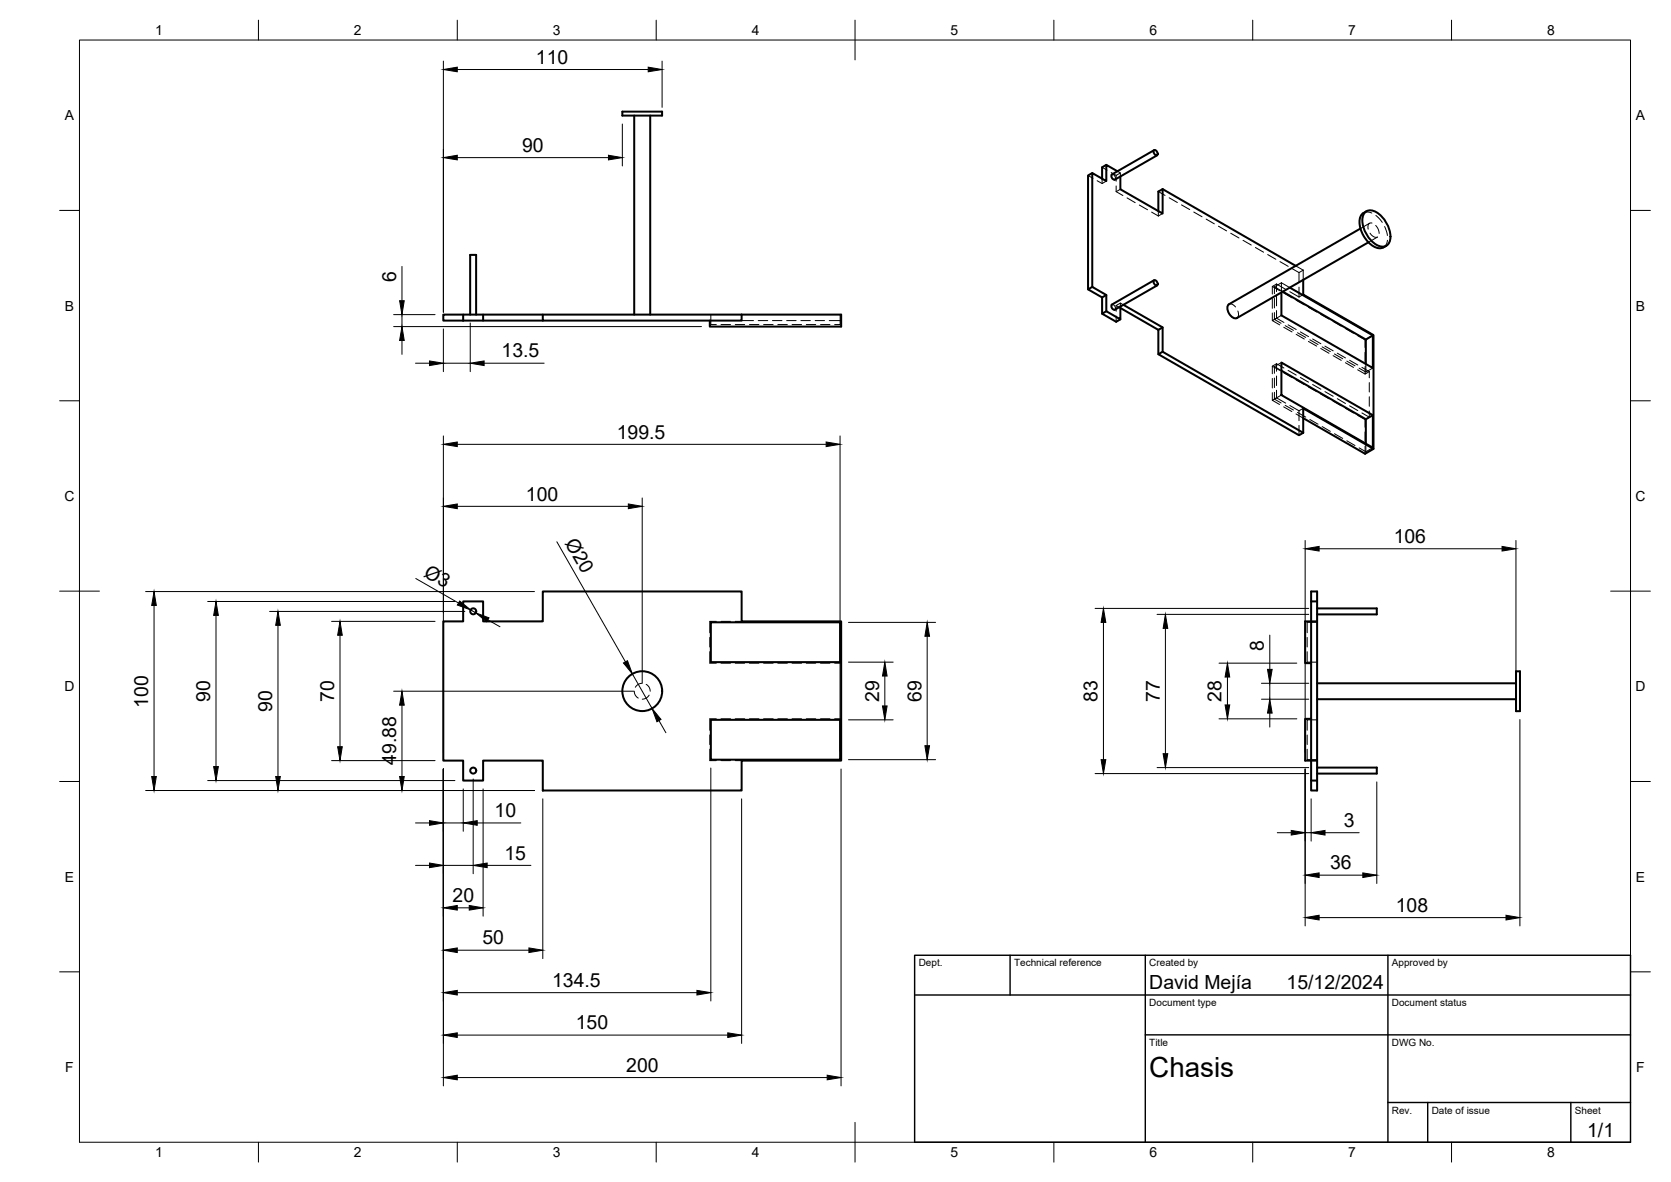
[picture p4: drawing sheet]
<svg xmlns="http://www.w3.org/2000/svg" width="420mm" height="297mm" viewBox="0 0 420 297" stroke-linecap="round" stroke-linejoin="round" font-family="sans-serif">
<!-- layer: Visible -->
<g fill="none" stroke="#000" stroke-width=".51">
<path d="M156.5 28.1h10v.9h-10zM159.5 29v50.1M163.5 29v50.1M290.1 37.8a.76 .76 0 0 1 .8 .4 .76 .76 0 0 1-.1 .9l-.6-.5zM290.2 37.7l-10.6 6.1M290.9 39l-10.6 6.2M274.6 43.5l-1 .6v28.6M278.2 41.4l-1.1 .6v2.9M279.6 43.8a.87 .87 0 0 0 .7 1.3M281 43l-2.8-1.6v4.1l-3.6-2v28.6l3.6 2v4.1l3.5 2v-3.2M281.7 44.4v3.2l10.6 6.1v-6.2M292.3 47.5l33.5 19.3"/>
<path d="M292.3 47.5l-1 .6v5M342.1 57.4l-33.1 19.1a2.21 2.21 0 0 0 .8 3.2l.8 .3 .4-.1M342.9 53.5a3.4 3.4 0 0 0-.8 4 6.7 6.7 0 0 0 4.6 4.9h.6l1.3-.6M343.2 53.4a2.54 2.54 0 0 1 3.5 .4 7 7 0 0 1 2.6 7.1 2.1 2.1 0 0 1-3.2 .6 7.5 7.5 0 0 1-3.5-6.9zM343.6 53.1l-.7 .4M116.5 79.1v1.5M118.2 79.1v-15h1.5v15M121.5 79.1v1.5M136.5 79.1v1.5h50v-1.5M186.5 79.1h-75v1.5h5M186.5 79.1h25v3h-33v-1.5M274.6 72.1l-1 .6 3.5 2"/>
<path d="M277.1 74.7v4.1l3.5 2.1 1.1-.7M278.2 74.1l-1.1 .6M278.2 78.2l-1.1 .6M279.6 76.5a.87 .87 0 0 0 .7 1.3M281.7 77.4l9.6 5.5M282.5 76.6l9.8 5.7v6.1l35.4 20.4M290.1 70.5a.76 .76 0 0 1 .8 .4 .76 .76 0 0 1-.1 .9l-.6-.5zM290.2 70.4l-10.6 6.1M290.9 71.7l-10.6 6.1M322.2 73.5v5.8l23 13.2v-8.2M322.5 73.3l20.9 12M324.3 72.3l20.9 12"/>
<path d="M327.7 70.3v3.7l17.7 10.2v28.6l-17.7-10.2v6.2M344.1 60.9l-33.1 19M116.5 80.6h20M291.3 82.9v6.1M292.3 88.4l-1 .6 35.3 20.4 1.1-.6M292.3 82.3l-1 .6M322.2 91.1l23 13.2v8.2l-23-13.2zM322.2 93.1l21.2 12.3M345.2 84.3l-1.8 1v6.2M327.7 105.1l15.5 8.9 2.2-1.2M343.4 105.4v6.1M345.2 104.3l-1.8 1.1"/>
<path d="M116.5 151.1h5v5.1h15v-7.6h50v7.6h25v34.9h-25v7.6h-50v-7.6h-15v5.1h-5v-5.1h-5v-34.9h5zM178.7 156.4h32.5v10h-32.5zM329.7 151.1h1.5M331.2 156.2h-1.5v42.5h1.5v-50.1h-1.5v7.6h-1.5v10.5h1.5M331.2 152.9h15v1.5h-15M331.2 175.7h50M331.2 171.7h50M381.2 168.7h1v10h-1zM178.7 180.9h32.5v10h-32.5zM329.7 180.6h-1.5v10.5h3M329.7 196.2h1.5M331.2 192.9h15v1.5h-15"/>
<circle cx="119" cy="153.6" r=".75"/>
<circle cx="161.5" cy="173.7" r="5"/>
<circle cx="119" cy="193.7" r=".75"/>
</g>
<!-- layer: Hidden -->
<g fill="none" stroke="#000" stroke-width=".25">
<path d="M273.6 44.1l1.2 .7M275.9 45.4l1.2 .7 1.1-.6M277.1 44.9v1.2M277.1 42l1.3 .8M279.4 43.4l1.2 .7M279.6 43.8a.86 .86 0 0 1 .7 1.4M280.6 44.1v1.4M280.6 46.7v1.5M280.6 48.2l1.7 .9M281 43l.7 .5v.9M281.7 47.6l-1.1 .6M281.7 43.5l-1.1 .6"/>
<path d="M283.4 49.7l2 1.2M286.5 51.5l2 1.2M289.6 53.3l1.7 1M291.3 48.1l1.6 1M291.3 53.1v1.2M292.3 53.7l-1 .6M294 49.7l2 1.2M297.1 51.5l2 1.2M300.2 53.3l2 1.2M303.3 55.1l2 1.1M306.4 56.8l2 1.2M309.5 58.6l2 1.2"/>
<path d="M342.9 53.5l1.1-.2 .9 .2M344.4 56.1l-2.3 1.3M344.5 58.6a1.68 1.68 0 0 0 1.8 1M345 56.1a.98 .98 0 0 0-1 .4 .98 .98 0 0 0 0 1.1M345.9 56.6l.7 1 .2 1.1M345.9 54.2l1.7 1.7M346.4 59.6l-2.3 1.3M348.1 56.9l.7 2.3M178.7 79.1v2.5h1.4M211.2 79.1v2.5h-1.3M279.6 76.5a.85 .85 0 0 1 .7 1.3M280.6 76.8l1.1 .6"/>
<path d="M280.6 76.8v1.4M280.6 79.4v1.5M281.7 76.2l-1.1 .6M282.5 76.6l-.8-.4v.8M309 76.5l.7-.1 1 .7M311.3 78.2l.1 .9-.4 .8M312.5 60.4l2.1 1.2M315.7 62.2l2 1.2M318.7 64l2.1 1.2M319.9 72v1.9M319.9 75.1v2.4M319.9 78.7v1.9"/>
<path d="M320.4 72.1v1.7M320.4 75v2.4M320.4 78.6v1.7M320.4 72.1l2.1 1.2M321 71.4l-1.1 .6 1.9 1.1M321 80l-1.1 .6 1.9 1M321 71.4l2.3 1.3M321 71.4v1.9M321 74.5v2.4M321 78v2M321 80l1.8 1M321.8 65.8l2.1 1.1"/>
<path d="M322.2 79.3l-1.8 1 1.7 .9M322.2 71.1v2.4M322.2 71.1l2.1 1.2M322.2 71.1l-1.8 1M322.8 73.6l2.1 1.3M324.3 73.3l2.3 1.3M324.9 67.5l1.7 1M325.8 66.8l1.9 1.1M325.9 75.4l2.1 1.2M326.6 68.5v2.5M326.6 72.2v2.4M327.7 67.9v2.4"/>
<path d="M327.7 67.9l-1.1 .6M327.7 74l-1.1 .6M329 77.2l2.1 1.2M332.1 79l2.1 1.2M348.9 60.4l-.3 .9-.7 .9M181.3 81.6h2.4M184.9 81.6h2.3M186.5 80.6h3M188.4 81.6h2.4M190.6 80.6h2.4M192 81.6h2.4M194.2 80.6h2.4"/>
<path d="M195.6 81.6h2.4M197.8 80.6h2.4M199.2 81.6h2.3M201.4 80.6h2.4M202.7 81.6h2.4M205 80.6h2.3M206.3 81.6h2.4M208.5 80.6h3M319.9 95.1v2.4M319.9 98.7v1.9M319.9 92l1.9 1.1M320.4 98.6v1.7l1.8-1"/>
<path d="M320.4 95v2.4M320.4 92.1l1.8 1M321 100l-1.1 .6 1.8 1M321 91.4l-1.1 .6v1.9M321 100l2.3 1.3M321 91.4v1.9M321 94.5v2.4M321 98.1v1.9M321 91.4l1.8 1.1M322.2 91.1l-1.8 1v1.7M322.8 82.2l2.1 1.2M322.8 93.7l2.1 1.2"/>
<path d="M323.2 81.8l2 1.2M323.9 81.6l2 1.2M323.9 93.1l2 1.2M325.9 84l2.1 1.2M325.9 95.5l2.1 1.2M326.2 83.6l2.1 1.2M327 83.4l2 1.2M327 94.9l2 1.1M329 85.8l2.1 1.2M329 97.2l2.1 1.2M329.4 85.4l2 1.2M330.1 85.2l2 1.2"/>
<path d="M330.1 96.6l2 1.2M332.1 87.6l2.1 1.2M332.1 99l2.1 1.2M332.4 87.2l2.1 1.2M333.1 87l2.1 1.2M333.1 98.4l2.1 1.2M335.2 80.8l2 1.2M335.2 89.4l2 1.2M335.5 88.9l2.1 1.3M336.3 88.8l2 1.1M338.3 82.6l2 1.2M338.3 91.2l2 1.1"/>
<path d="M338.6 90.7l2.1 1.2M339.3 90.5l2.1 1.2M341.4 84.4l1.8 1M341.4 92.9l1.8 1.1M341.7 92.5l1.7 1M342.4 92.3l1.9 1.1M343.2 92.1v1.9l1.1-.6M343.2 88.5v2.4M343.4 91.5v2l1.8-1M344.3 93.4v1.5M344.3 96.1v2.4M344.3 99.7v2.4"/>
<path d="M345.4 84.2l-2.2 1.2v1.9M320.4 100.3l1.7 1M322.8 102.2l2 1.2M323.2 101.9l2 1.1M324.3 101.9l2.3 1.3M325.9 104l1.8 1.1M326.2 103.6l2.1 1.2M326.6 103.2v2.5M326.6 106.9v2.5M327.7 102.6l-1.1 .6M329.4 105.4l2 1.2M332.4 107.2l2.1 1.2"/>
<path d="M335.2 100.8l2 1.2M335.5 109l2.1 1.2M336.3 100.2l2 1.2M338.3 102.6l2 1.2M338.6 110.8l2.1 1.2M339.3 102l2.1 1.2M341.4 104.4l1.8 1M342.4 103.8l1.9 1M343.2 108.5v2.4M343.2 112.1v1.9M343.4 111.5v2M344.3 104.8l-1.1 .6v2"/>
<path d="M344.3 103.3v1.5M345.2 112.5l-1.8 1-1.7-.9M180.1 156.2h-1.6v2.8M181.3 156.2h2.4M184.9 156.2h1.6M331.2 156.4h-2.5v2.6M159.5 173.7l.2 .9 .8 .8M161.5 171.7l-1 .3-.8 .7M162.5 172l.7 .6 .3 1.1M163.2 174.7l-.6 .6-1.1 .4M178.5 160.2v2.4M178.5 163.8v2.9h1.6"/>
<path d="M181.3 166.7h2.4M184.9 166.7h2.3M188.4 166.7h2.4M192 166.7h2.4M195.6 166.7h2.4M199.2 166.7h2.3M202.7 166.7h2.4M206.3 166.7h2.4M209.9 166.7h1.6M328.7 160.2v2.4M328.7 163.8v2.6h2.5M178.5 188.3v2.8h1.6"/>
<path d="M178.5 184.7v2.4M180.1 180.6h-1.6v2.9M181.3 191.1h2.4M181.3 180.6h2.4M184.9 191.1h1.6M184.9 180.6h2.3M188.4 180.6h2.4M192 180.6h2.4M195.6 180.6h2.4M199.2 180.6h2.3M202.7 180.6h2.4M206.3 180.6h2.4"/>
<path d="M209.9 180.6h1.6M328.7 188.3v2.6h2.5M328.7 184.7v2.4M331.2 180.9h-2.5v2.6"/>
</g>
<!-- layer: BORDER -->
<g fill="none" stroke="#000" stroke-width=".25">
<path d="M20 10.1h390v276.9h-390zM65 5.1v5M115 5.1v5M165 5.1v5M215 5.1v10M265 5.1v5M315 5.1v5M365 5.1v5M15 52.9h5M410 52.9h5M15 100.7h5M410 100.7h5"/>
<path d="M15 148.6h10M405 148.6h10M15 196.4h5M410 196.4h5M15 244.2h5M410 244.2h5M65 287v5M115 287v5M165 287v5M215 282.1v9.9M265 287v5M315 287v5"/>
<path d="M365 287v5"/>
</g>
<!-- layer: TITLEBLOCK -->
<path d="M230 240.1h180v46.9h-180zM230 250h180M254 240.1v9.9M288 240.1v46.9M349 240.1v46.9M288 260.1h122M349 277.1h61M359 277.1v9.9M395 277.1v9.9" fill="none" stroke="#000" stroke-width=".36"/>
<!-- layer: FD_Dimensions -->
<g fill="none" stroke="#000" stroke-width=".25">
<path d="M111.5 15.4v63.1M115 17.5h48M166.5 15.4v11.6M115 39.6h38M156.5 31.2v10.5M99 79.1h10.4M101.1 67v8.6M101.1 79.1v3M99 82.1h77.4M101.1 85.6v3.5M104.5 91.3h3.5M111.5 82.7v10.7"/>
<path d="M111.5 91.3h6.7M118.2 81.2v12.2M121.7 91.3h15.1M111.5 109.5v79.5M115 111.7h92.7M211.2 109.5v79.3M115 127.2h43M140 136.2l17.3 30.1M161.5 125.1v46.5M328.2 135.8v53.2M331.7 137.9h46M381.2 135.8v40.8"/>
<path d="M36.6 148.7h97.8M38.7 152.2v42.9M52.2 151.2h62.2M54.3 154.7v37.9M67.8 153.7h49.1M69.9 157.1v38M83.4 156.2h26M85.5 159.6v28M104.5 145.4l10.8 6.1M118.3 153.3l1.3 .7M122.7 155.8l3 1.7M213.3 156.4h21.9"/>
<path d="M233.1 159.9v27.5M275.4 152.9h53.7M277.5 156.4v34.5M290.9 154.4h38.2M293 157.9v31.5M319.3 159.6v8.6M99 173.7h60.4M101.1 177.2v17.9M159 169.4l5 8.6M213.3 166.4h11.3M222.5 169.9v7.5M306.5 166.7h19.6"/>
<path d="M308.6 170.1v7.1M317.2 175.7h11.9M317.2 171.7h11.9M319.3 171.7v4M319.3 179.2v3.5M36.6 198.7h97.8M52.2 196.2h62.2M83.4 191.1h26M111.5 193.3v79.6M116.5 198.3v10.6M119 195.8v23.8M121.5 198.3v31.9"/>
<path d="M165.7 181.1l1.7 3M178.7 193v58.6M211.5 193.3v79.6M213.3 190.9h21.9M213.3 180.9h11.3M275.4 194.4h53.7M290.9 192.9h38.2M306.5 180.6h19.6M328.2 193.3v39.4M346.2 196.5v25.5M382.2 180.8v51.9M104.5 217.5h3.5"/>
<path d="M104.5 206.8h3.5M111.5 217.5h7.5M111.5 206.8h5M120 206.8h11M122.5 217.5h11M136.5 200.8v40.1M186.5 200.8v61.4M321.2 209.3h3.5M328.2 209.3h1.5M329.7 200.8v10.6M331.7 219.9h11M333.2 209.3h8.6"/>
<path d="M115 238.8h18M115 228.1h3M331.7 230.6h47M115 249.5h60.2M115 270.8h93M115 260.1h68"/>
</g>
<g fill="#000" stroke="#000" stroke-width=".25">
<path d="M111.5 17.5l3.5-.6v1.1zM163 16.9l3.5 .6-3.5 .5zM111.5 39.6l3.5-.6v1.2zM153 39l3.5 .6-3.5 .6zM100.5 75.6h1.1l-.5 3.5zM101.1 82.1l.5 3.5h-1.1zM108 90.7l3.5 .6-3.5 .6zM118.2 91.3l3.5-.6v1.2zM111.5 111.7l3.5-.6v1.1zM207.7 111.1l3.5 .6-3.5 .5zM111.5 127.2l3.5-.6v1.2zM158 126.6l3.5 .6-3.5 .6z"/>
<path d="M328.2 137.9l3.5-.6v1.2zM377.7 137.3l3.5 .6-3.5 .6zM38.7 148.7l.6 3.5h-1.2zM54.3 151.2l.6 3.5h-1.2zM69.9 153.7l.6 3.4h-1.2zM85.5 156.2l.6 3.4h-1.2zM115.6 151l2.7 2.3-3.3-1.3zM119.6 154l3.4 1.3-.6 1zM233.1 156.4l.6 3.5h-1.1zM277.5 152.9l.5 3.5h-1.1zM293 154.4l.6 3.5h-1.1zM101.1 173.7l.5 3.5h-1.1z"/>
<path d="M156.8 166.6l1-.6 1.2 3.4zM221.9 177.4h1.2l-.6 3.5zM222.5 166.4l.6 3.5h-1.2zM308 177.2h1.2l-.6 3.4zM308.6 166.7l.6 3.4h-1.2zM319.3 175.7l.6 3.5h-1.2zM318.7 168.2h1.2l-.6 3.5zM38.1 195.1h1.2l-.6 3.6zM53.7 192.6h1.2l-.6 3.6zM69.3 195.1h1.2l-.6 3.6zM84.9 187.6h1.2l-.6 3.5zM100.5 195.1h1.1l-.5 3.6z"/>
<path d="M164 178l2.2 2.8-1 .6zM232.6 187.4h1.1l-.6 3.5zM276.9 190.9h1.1l-.5 3.5zM292.5 189.4h1.1l-.6 3.5zM108 216.9l3.5 .6-3.5 .5zM108 206.2l3.5 .6-3.5 .6zM116.5 206.8l3.5-.6v1.2zM119 217.5l3.5-.6v1.1zM324.7 208.7l3.5 .6-3.5 .6zM328.2 219.9l3.5-.5v1.1zM329.7 209.3l3.5-.6v1.2zM342.7 219.4l3.5 .5-3.5 .6z"/>
<path d="M111.5 238.8l3.5-.6v1.2zM111.5 228.1l3.5-.6v1.2zM118 227.5l3.5 .6-3.5 .6zM133 238.2l3.5 .6-3.5 .6zM328.2 230.6l3.5-.6v1.2zM378.7 230l3.5 .6-3.5 .6zM111.5 260.1l3.5-.5v1.1zM111.5 249.5l3.5-.6v1.1zM175.2 248.9l3.5 .6-3.5 .5zM183 259.6l3.5 .5-3.5 .6zM111.5 270.8l3.5-.6v1.2zM208 270.2l3.5 .6-3.5 .6z"/>
</g>
<text font-size="7" x="289" y="270.6">Chasis</text>
<g font-size="4.9">
<text x="134.7" y="16">110</text>
<text x="131.3" y="38.1">90</text>
<text x="99.6" y="70.9" transform="rotate(-90 99.6 70.9)">6</text>
<text x="126.1" y="89.8">13.5</text>
<text x="155.1" y="110.2">199.5</text>
<text x="132.2" y="125.8">100</text>
<text x="142" y="136.4" transform="rotate(60 142 136.4)">Ø20</text>
<text x="350.4" y="136.4">106</text>
<text x="106.3" y="144.6" transform="rotate(30 106.3 144.6)">Ø3</text>
<text x="317.8" y="163.5" transform="rotate(-90 317.8 163.5)">8</text>
<text x="37.3" y="177.9" transform="rotate(-90 37.3 177.9)">100</text>
<text x="52.9" y="176.3" transform="rotate(-90 52.9 176.3)">90</text>
<text x="68.4" y="178.8" transform="rotate(-90 68.4 178.8)">90</text>
<text x="84" y="176.4" transform="rotate(-90 84 176.4)">70</text>
<text x="221" y="176.3" transform="rotate(-90 221 176.3)">29</text>
<text x="231.7" y="176.3" transform="rotate(-90 231.7 176.3)">69</text>
<text x="276" y="176.4" transform="rotate(-90 276 176.4)">83</text>
<text x="291.6" y="176.4" transform="rotate(-90 291.6 176.4)">77</text>
<text x="307.2" y="176.3" transform="rotate(-90 307.2 176.3)">28</text>
<text x="99.6" y="192.2" transform="rotate(-90 99.6 192.2)">49.88</text>
<text x="124.4" y="205.3">10</text>
<text x="337.9" y="207.8">3</text>
<text x="126.9" y="216">15</text>
<text x="334.5" y="218.5">36</text>
<text x="113.8" y="226.7">20</text>
<text x="350.9" y="229.1">108</text>
<text x="121.3" y="237.3">50</text>
<text x="138.8" y="248">134.5</text>
<text x="289" y="248.5">David Mejía</text>
<text x="323.5" y="248.5">15/12/2024</text>
<text x="144.8" y="258.7">150</text>
<text x="157.5" y="269.3">200</text>
<text x="399.1" y="285.7">1/1</text>
</g>
<g font-size="3.5">
<text x="39" y="8.8">1</text>
<text x="89" y="8.8">2</text>
<text x="139" y="8.8">3</text>
<text x="189" y="8.8">4</text>
<text x="239" y="8.8">5</text>
<text x="289" y="8.8">6</text>
<text x="339" y="8.8">7</text>
<text x="389" y="8.8">8</text>
<text x="16.3" y="30.2">A</text>
<text x="411.3" y="30.2">A</text>
<text x="16.3" y="78">B</text>
<text x="411.3" y="78">B</text>
<text x="16.2" y="125.9">C</text>
<text x="411.2" y="125.9">C</text>
<text x="16.2" y="173.7">D</text>
<text x="411.2" y="173.7">D</text>
<text x="16.3" y="221.6">E</text>
<text x="411.3" y="221.6">E</text>
<text x="16.4" y="269.4">F</text>
<text x="411.4" y="269.4">F</text>
<text x="39" y="290.8">1</text>
<text x="89" y="290.8">2</text>
<text x="139" y="290.8">3</text>
<text x="189" y="290.8">4</text>
<text x="239" y="290.8">5</text>
<text x="289" y="290.8">6</text>
<text x="339" y="290.8">7</text>
<text x="389" y="290.8">8</text>
</g>
<g font-size="2.5">
<text x="231" y="242.9">Dept.</text>
<text x="255" y="242.9">Technical reference</text>
<text x="289" y="242.9">Created by</text>
<text x="350" y="242.9">Approved by</text>
<text x="289" y="252.8">Document type</text>
<text x="350" y="252.8">Document status</text>
<text x="289" y="262.9">Title</text>
<text x="350" y="262.9">DWG No.</text>
<text x="350" y="279.9">Rev.</text>
<text x="360" y="279.9">Date of issue</text>
<text x="396" y="279.9">Sheet</text>
</g>
</svg>
